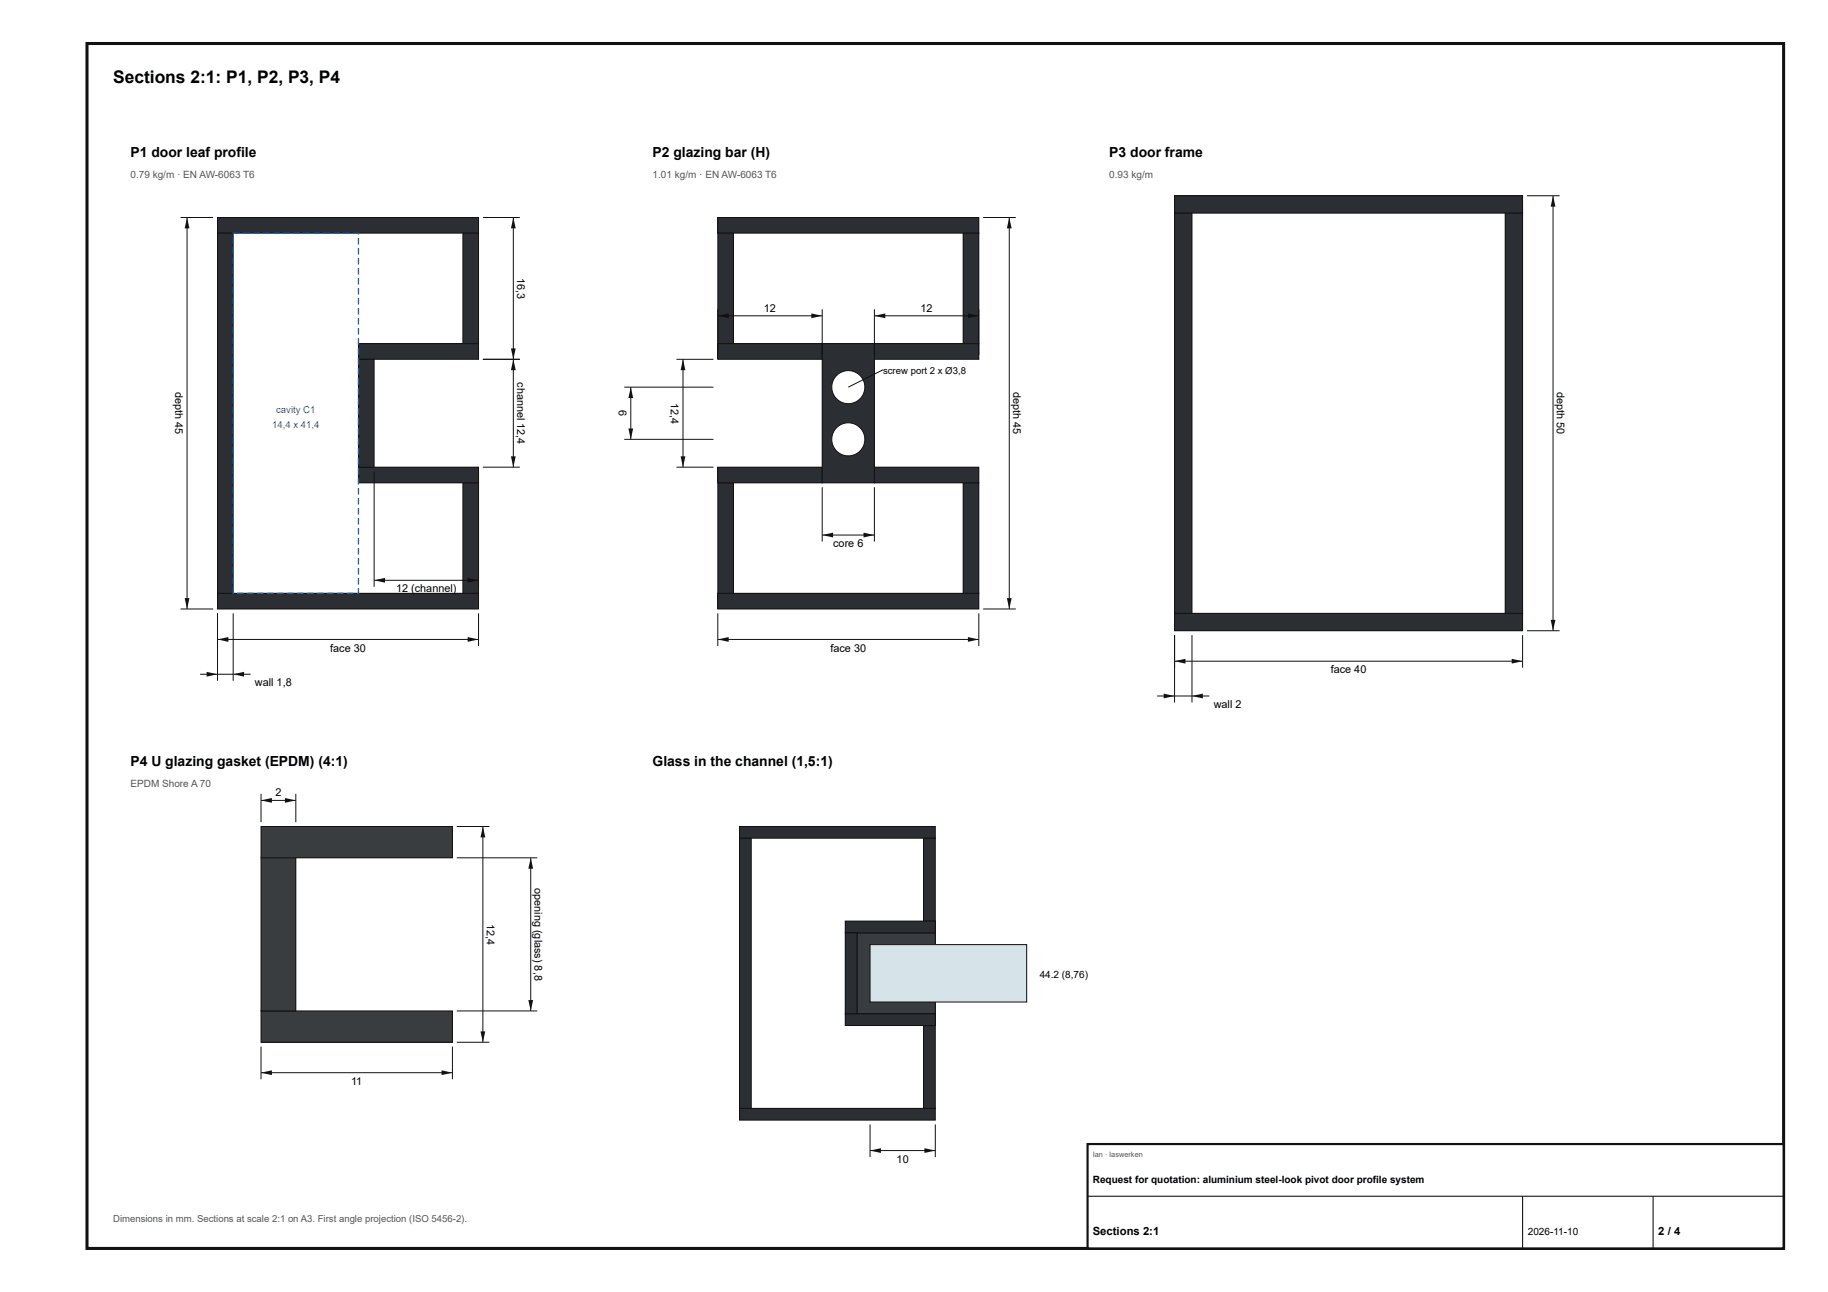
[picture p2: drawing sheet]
<svg xmlns="http://www.w3.org/2000/svg" width="420mm" height="297mm" viewBox="0 0 420 297" stroke-linecap="round" stroke-linejoin="round" font-family="sans-serif">
<path d="M20 10h390v277h-390z" fill="none" stroke="#111" stroke-width=".7" stroke-linecap="butt"/>
<path d="M50 50h60v3.6h-60z" fill="#2b2f33"/>
<path d="M50 50h60v3.6h-60z" fill="none" stroke="#111" stroke-width=".23"/>
<path d="M50 136.4h60v3.6h-60z" fill="#2b2f33"/>
<path d="M50 136.4h60v3.6h-60z" fill="none" stroke="#111" stroke-width=".23"/>
<path d="M50 53.6h3.6v82.8h-3.6z" fill="#2b2f33"/>
<path d="M50 53.6h3.6v82.8h-3.6z" fill="none" stroke="#111" stroke-width=".23"/>
<path d="M106.4 53.6h3.6v25.4h-3.6z" fill="#2b2f33"/>
<path d="M106.4 53.6h3.6v25.4h-3.6z" fill="none" stroke="#111" stroke-width=".23"/>
<path d="M106.4 111h3.6v25.4h-3.6z" fill="#2b2f33"/>
<path d="M106.4 111h3.6v25.4h-3.6z" fill="none" stroke="#111" stroke-width=".23"/>
<path d="M82.4 79h27.6v3.6h-27.6z" fill="#2b2f33"/>
<path d="M82.4 79h27.6v3.6h-27.6z" fill="none" stroke="#111" stroke-width=".23"/>
<path d="M82.4 107.4h27.6v3.6h-27.6z" fill="#2b2f33"/>
<path d="M82.4 107.4h27.6v3.6h-27.6z" fill="none" stroke="#111" stroke-width=".23"/>
<path d="M82.4 82.6h3.6v24.8h-3.6z" fill="#2b2f33"/>
<path d="M82.4 82.6h3.6v24.8h-3.6zM50 141v7.5M50 147h60M110 141v7.5" fill="none" stroke="#111" stroke-width=".23"/>
<g fill="#111">
<path d="M50 147l2.5-.6v1.1z"/>
<path d="M107.5 146.4l2.5 .6-2.5 .5z"/>
</g>
<path d="M41.5 50h7.5M43 50v90M41.5 140h7.5" fill="none" stroke="#111" stroke-width=".23"/>
<g fill="#111">
<path d="M43 50l.5 2.5h-1.1z"/>
<path d="M42.4 137.5h1.1l-.5 2.5z"/>
</g>
<path d="M111 82.6h8.5M118 82.6v24.8M111 107.4h8.5" fill="none" stroke="#111" stroke-width=".23"/>
<g fill="#111">
<path d="M118 82.6l.5 2.5h-1.1z"/>
<path d="M117.4 104.9h1.1l-.5 2.5z"/>
</g>
<path d="M86 108.4v26.5M110 108.4v26.5M86 133.4h24" fill="none" stroke="#111" stroke-width=".23"/>
<g fill="#111">
<path d="M86 133.4l2.5-.6v1.1z"/>
<path d="M107.5 132.8l2.5 .6-2.5 .5z"/>
</g>
<path d="M111 50h8.5M118 50v32.6M111 82.6h8.5" fill="none" stroke="#111" stroke-width=".23"/>
<g fill="#111">
<path d="M118 50l.5 2.5h-1.1z"/>
<path d="M117.4 80.1h1.1l-.5 2.5z"/>
</g>
<path d="M50 141v15.5M50 155h3.6M53.6 141v15.5" fill="none" stroke="#111" stroke-width=".23"/>
<g fill="#111">
<path d="M47.5 154.4l2.5 .6-2.5 .5z"/>
<path d="M53.6 155l2.5-.6v1.1z"/>
</g>
<path d="M46 155h4M53.6 155h4" fill="none" stroke="#111" stroke-width=".23"/>
<path d="M55.9 53.5h1.5v.3h-1.5zM58.2 53.5h1.5v.3h-1.5zM60.5 53.5h1.5v.3h-1.5zM62.8 53.5h1.5v.3h-1.5zM65.1 53.5h1.5v.3h-1.5zM67.4 53.5h1.5v.3h-1.5zM69.7 53.5h1.5v.3h-1.5zM72 53.5h1.5v.3h-1.5zM74.3 53.5h1.5v.3h-1.5zM76.6 53.5h1.5v.3h-1.5zM78.9 53.5h1.5v.3h-1.5zM81.2 53.5h1.3v.4h-.3v-.3h.2v.2h-1.2zM82.2 54.7h.3v1.5h-.3zM82.2 57h.3v1.5h-.3zM82.2 59.3h.3v1.5h-.3zM82.2 61.6h.3v1.5h-.3zM82.2 63.9h.3v1.5h-.3zM82.2 66.2h.3v1.5h-.3zM82.2 68.5h.3v1.5h-.3zM82.2 70.8h.3v1.5h-.3zM82.2 73.1h.3v1.5h-.3zM82.2 75.4h.3v1.5h-.3zM82.2 77.7h.3v1.5h-.3zM82.2 80h.3v1.5h-.3zM82.2 82.3h.3v1.5h-.3zM82.2 84.6h.3v1.5h-.3zM82.2 86.9h.3v1.5h-.3zM82.2 89.2h.3v1.5h-.3zM82.2 91.5h.3v1.5h-.3zM82.2 93.8h.3v1.5h-.3zM82.2 96.1h.3v1.5h-.3zM82.2 98.4h.3v1.5h-.3zM82.2 100.7h.3v1.5h-.3zM82.2 103h.3v1.5h-.3zM82.2 105.3h.3v1.5h-.3zM82.2 107.6h.3v1.5h-.3zM82.2 109.9h.3v1.5h-.3zM82.2 112.2h.3v1.5h-.3zM82.2 114.5h.3v1.5h-.3zM82.2 116.8h.3v1.5h-.3zM82.2 119.1h.3v1.5h-.3zM82.2 121.4h.3v1.5h-.3zM82.2 123.7h.3v1.5h-.3zM82.2 126h.3v1.5h-.3zM82.2 128.3h.3v1.5h-.3zM82.2 130.6h.3v1.5h-.3zM82.2 132.9h.3v1.5h-.3zM82.2 135.2h.3v1.3h-.4v-.3h.3v.2h-.2zM79.8 136.2h1.5v.3h-1.5zM77.5 136.2h1.5v.3h-1.5zM75.2 136.2h1.5v.3h-1.5zM72.9 136.2h1.5v.3h-1.5zM70.6 136.2h1.5v.3h-1.5zM68.3 136.2h1.5v.3h-1.5zM66 136.2h1.5v.3h-1.5zM63.7 136.2h1.5v.3h-1.5zM61.4 136.2h1.5v.3h-1.5zM59.1 136.2h1.5v.3h-1.5zM56.8 136.2h1.5v.3h-1.5zM54.5 136.2h1.5v.3h-1.5zM53.4 135h.3v1.5h-.3zM53.4 132.7h.3v1.5h-.3zM53.4 130.4h.3v1.5h-.3zM53.4 128.1h.3v1.5h-.3zM53.4 125.8h.3v1.5h-.3zM53.4 123.5h.3v1.5h-.3zM53.4 121.2h.3v1.5h-.3zM53.4 118.9h.3v1.5h-.3zM53.4 116.6h.3v1.5h-.3zM53.4 114.3h.3v1.5h-.3zM53.4 112h.3v1.5h-.3zM53.4 109.7h.3v1.5h-.3zM53.4 107.4h.3v1.5h-.3zM53.4 105.1h.3v1.5h-.3zM53.4 102.8h.3v1.5h-.3zM53.4 100.5h.3v1.5h-.3zM53.4 98.2h.3v1.5h-.3zM53.4 95.9h.3v1.5h-.3zM53.4 93.6h.3v1.5h-.3zM53.4 91.3h.3v1.5h-.3zM53.4 89h.3v1.5h-.3zM53.4 86.7h.3v1.5h-.3zM53.4 84.4h.3v1.5h-.3zM53.4 82.1h.3v1.5h-.3zM53.4 79.8h.3v1.5h-.3zM53.4 77.5h.3v1.5h-.3zM53.4 75.2h.3v1.5h-.3zM53.4 72.9h.3v1.5h-.3zM53.4 70.6h.3v1.5h-.3zM53.4 68.3h.3v1.5h-.3zM53.4 66h.3v1.5h-.3zM53.4 63.7h.3v1.5h-.3zM53.4 61.4h.3v1.5h-.3zM53.4 59.1h.3v1.5h-.3zM53.4 56.8h.3v1.5h-.3zM53.4 54.5h.3v1.5h-.3zM53.4 53.5h1.7v.3h-1.5l.1-.2-.3 .1z" fill="#1f5fa8"/>
<path d="M165 50h60v3.6h-60z" fill="#2b2f33"/>
<path d="M165 50h60v3.6h-60z" fill="none" stroke="#111" stroke-width=".23"/>
<path d="M165 136.4h60v3.6h-60z" fill="#2b2f33"/>
<path d="M165 136.4h60v3.6h-60z" fill="none" stroke="#111" stroke-width=".23"/>
<path d="M165 53.6h3.6v25.4h-3.6z" fill="#2b2f33"/>
<path d="M165 53.6h3.6v25.4h-3.6z" fill="none" stroke="#111" stroke-width=".23"/>
<path d="M165 111h3.6v25.4h-3.6z" fill="#2b2f33"/>
<path d="M165 111h3.6v25.4h-3.6z" fill="none" stroke="#111" stroke-width=".23"/>
<path d="M221.4 53.6h3.6v25.4h-3.6z" fill="#2b2f33"/>
<path d="M221.4 53.6h3.6v25.4h-3.6z" fill="none" stroke="#111" stroke-width=".23"/>
<path d="M221.4 111h3.6v25.4h-3.6z" fill="#2b2f33"/>
<path d="M221.4 111h3.6v25.4h-3.6z" fill="none" stroke="#111" stroke-width=".23"/>
<path d="M165 79h24v3.6h-24z" fill="#2b2f33"/>
<path d="M165 79h24v3.6h-24z" fill="none" stroke="#111" stroke-width=".23"/>
<path d="M165 107.4h24v3.6h-24z" fill="#2b2f33"/>
<path d="M165 107.4h24v3.6h-24z" fill="none" stroke="#111" stroke-width=".23"/>
<path d="M201 79h24v3.6h-24z" fill="#2b2f33"/>
<path d="M201 79h24v3.6h-24z" fill="none" stroke="#111" stroke-width=".23"/>
<path d="M201 107.4h24v3.6h-24z" fill="#2b2f33"/>
<path d="M201 107.4h24v3.6h-24z" fill="none" stroke="#111" stroke-width=".23"/>
<path d="M189 79h12v32h-12z" fill="#2b2f33"/>
<path d="M189 79h12v32h-12z" fill="none" stroke="#111" stroke-width=".23"/>
<circle cx="195" cy="89" r="3.8" fill="#fff"/>
<circle cx="195" cy="89" r="3.8" fill="none" stroke="#111" stroke-width=".23"/>
<circle cx="195" cy="101" r="3.8" fill="#fff"/>
<g fill="none" stroke="#111" stroke-width=".23">
<path d="M165 141v7.5M165 147h60M225 141v7.5"/>
<circle cx="195" cy="101" r="3.8"/>
</g>
<g fill="#111">
<path d="M165 147l2.5-.6v1.1z"/>
<path d="M222.5 146.4l2.5 .6-2.5 .5z"/>
</g>
<path d="M226 50h7.5M232 50v90M226 140h7.5" fill="none" stroke="#111" stroke-width=".23"/>
<g fill="#111">
<path d="M232 50l.5 2.5h-1.1z"/>
<path d="M231.4 137.5h1.1l-.5 2.5z"/>
</g>
<path d="M165 71.1v10.5M165 72.6h24M189 71.1v10.5" fill="none" stroke="#111" stroke-width=".23"/>
<g fill="#111">
<path d="M165 72.6l2.5-.6v1.1z"/>
<path d="M186.5 72l2.5 .6-2.5 .5z"/>
</g>
<path d="M201 71.1v10.5M201 72.6h24M225 71.1v10.5" fill="none" stroke="#111" stroke-width=".23"/>
<g fill="#111">
<path d="M201 72.6l2.5-.6v1.1z"/>
<path d="M222.5 72l2.5 .6-2.5 .5z"/>
</g>
<path d="M189 112v12.5M201 112v12.5M189 123h12" fill="none" stroke="#111" stroke-width=".23"/>
<g fill="#111">
<path d="M189 123l2.5-.6v1.1z"/>
<path d="M198.5 122.4l2.5 .6-2.5 .5z"/>
</g>
<path d="M155.5 82.6h8.5M157 82.6v24.8M155.5 107.4h8.5" fill="none" stroke="#111" stroke-width=".23"/>
<g fill="#111">
<path d="M157 82.6l.5 2.5h-1.1z"/>
<path d="M156.4 104.9h1.1l-.5 2.5z"/>
</g>
<path d="M143.5 89h20.5M145 89v12M203 85l-8 4M143.5 101h20.5" fill="none" stroke="#111" stroke-width=".23"/>
<g fill="#111">
<path d="M145 89l.5 2.5h-1.1z"/>
<path d="M144.4 98.5h1.1l-.5 2.5z"/>
</g>
<path d="M270 45h80v4h-80z" fill="#2b2f33"/>
<path d="M270 45h80v4h-80z" fill="none" stroke="#111" stroke-width=".23"/>
<path d="M270 141h80v4h-80z" fill="#2b2f33"/>
<path d="M270 141h80v4h-80z" fill="none" stroke="#111" stroke-width=".23"/>
<path d="M270 49h4v92h-4z" fill="#2b2f33"/>
<path d="M270 49h4v92h-4z" fill="none" stroke="#111" stroke-width=".23"/>
<path d="M346 49h4v92h-4z" fill="#2b2f33"/>
<path d="M346 49h4v92h-4zM270 146v7.5M270 152h80M350 146v7.5" fill="none" stroke="#111" stroke-width=".23"/>
<g fill="#111">
<path d="M270 152l2.5-.6v1.1z"/>
<path d="M347.5 151.4l2.5 .6-2.5 .5z"/>
</g>
<path d="M351 45h7.5M357 45v100M351 145h7.5" fill="none" stroke="#111" stroke-width=".23"/>
<g fill="#111">
<path d="M357 45l.5 2.5h-1.1z"/>
<path d="M356.4 142.5h1.1l-.5 2.5z"/>
</g>
<path d="M270 146v15.5M270 160h4M274 146v15.5" fill="none" stroke="#111" stroke-width=".23"/>
<g fill="#111">
<path d="M267.5 159.4l2.5 .6-2.5 .5z"/>
<path d="M274 160l2.5-.6v1.1z"/>
</g>
<path d="M266 160h4M274 160h4" fill="none" stroke="#111" stroke-width=".23"/>
<path d="M60 190h44v7.2h-44z" fill="#3a3d40"/>
<path d="M60 190h44v7.2h-44z" fill="none" stroke="#111" stroke-width=".23"/>
<path d="M60 232.4h44v7.2h-44z" fill="#3a3d40"/>
<path d="M60 232.4h44v7.2h-44z" fill="none" stroke="#111" stroke-width=".23"/>
<path d="M60 197.2h8v35.2h-8z" fill="#3a3d40"/>
<path d="M60 197.2h8v35.2h-8zM60 240.6v7.5M60 246.6h44M104 240.6v7.5" fill="none" stroke="#111" stroke-width=".23"/>
<g fill="#111">
<path d="M60 246.6l2.5-.6v1.1z"/>
<path d="M101.5 246l2.5 .6-2.5 .5z"/>
</g>
<path d="M105 190h7.5M111 190v49.6M105 239.6h7.5" fill="none" stroke="#111" stroke-width=".23"/>
<g fill="#111">
<path d="M111 190l.5 2.5h-1.1z"/>
<path d="M110.4 237.1h1.1l-.5 2.5z"/>
</g>
<path d="M105 197.2h18.5M122 197.2v35.2M105 232.4h18.5" fill="none" stroke="#111" stroke-width=".23"/>
<g fill="#111">
<path d="M122 197.2l.5 2.5h-1.1z"/>
<path d="M121.4 229.9h1.1l-.5 2.5z"/>
</g>
<path d="M60 182.5v6.5M60 184h8M68 182.5v6.5" fill="none" stroke="#111" stroke-width=".23"/>
<g fill="#111">
<path d="M60 184l2.5-.6v1.1z"/>
<path d="M65.5 183.4l2.5 .6-2.5 .5z"/>
</g>
<path d="M197 214.4h18v18.6h-18z" fill="#3a3d40"/>
<path d="M197 214.4h18v18.6h-18z" fill="none" stroke="#111" stroke-width=".23"/>
<path d="M200 217.1h36v13.2h-36z" fill="#d6e4e9"/>
<path d="M200 217.1h36v13.2h-36z" fill="none" stroke="#111" stroke-width=".23"/>
<path d="M170 190h45v2.7h-45z" fill="#2b2f33"/>
<path d="M170 190h45v2.7h-45z" fill="none" stroke="#111" stroke-width=".23"/>
<path d="M170 254.8h45v2.7h-45z" fill="#2b2f33"/>
<path d="M170 254.8h45v2.7h-45z" fill="none" stroke="#111" stroke-width=".23"/>
<path d="M170 192.7h2.7v62.1h-2.7z" fill="#2b2f33"/>
<path d="M170 192.7h2.7v62.1h-2.7z" fill="none" stroke="#111" stroke-width=".23"/>
<path d="M212.3 192.7h2.7v19h-2.7z" fill="#2b2f33"/>
<path d="M212.3 192.7h2.7v19h-2.7z" fill="none" stroke="#111" stroke-width=".23"/>
<path d="M212.3 235.7h2.7v19.1h-2.7z" fill="#2b2f33"/>
<path d="M212.3 235.7h2.7v19.1h-2.7z" fill="none" stroke="#111" stroke-width=".23"/>
<path d="M194.3 211.7h20.7v2.7h-20.7z" fill="#2b2f33"/>
<path d="M194.3 211.7h20.7v2.7h-20.7z" fill="none" stroke="#111" stroke-width=".23"/>
<path d="M194.3 233h20.7v2.7h-20.7z" fill="#2b2f33"/>
<path d="M194.3 233h20.7v2.7h-20.7z" fill="none" stroke="#111" stroke-width=".23"/>
<path d="M194.3 214.4h2.7v18.6h-2.7z" fill="#2b2f33"/>
<path d="M194.3 214.4h2.7v18.6h-2.7zM200 258.5v7.5M215 258.5v7.5M200 264.5h15" fill="none" stroke="#111" stroke-width=".23"/>
<g fill="#111">
<path d="M200 264.5l2.5-.6v1.1z"/>
<path d="M212.5 263.9l2.5 .6-2.5 .5z"/>
</g>
<path d="M250 263h160v24h-160z" fill="#fff"/>
<path d="M250 263h160v24h-160z" fill="none" stroke="#111" stroke-width=".5"/>
<path d="M250 275h160M350 275v12M380 275v12" fill="none" stroke="#111" stroke-width=".25"/>
<text font-size="4" x="26" y="19">Sections 2:1: P1, P2, P3, P4</text>
<g font-size="3.2">
<text x="30" y="36">P1 door leaf profile</text>
<text x="150" y="36">P2 glazing bar (H)</text>
<text x="255" y="36">P3 door frame</text>
<text x="30" y="176">P4 U glazing gasket (EPDM) (4:1)</text>
<text x="150" y="176">Glass in the channel (1,5:1)</text>
</g>
<g font-size="2.6">
<text x="251.2" y="284">Sections 2:1</text>
<text x="381.2" y="284">2 / 4</text>
</g>
<g font-size="2.5">
<text x="118.9" y="63.9" transform="rotate(90 118.9 63.9)">16,3</text>
<text x="175.6" y="71.7">12</text>
<text x="211.6" y="71.7">12</text>
<text x="118.9" y="87.8" transform="rotate(90 118.9 87.8)">channel 12,4</text>
<text x="40.2" y="90.1" transform="rotate(90 40.2 90.1)">depth 45</text>
<text x="142.2" y="94.3" transform="rotate(90 142.2 94.3)">6</text>
<text x="154.2" y="92.6" transform="rotate(90 154.2 92.6)">12,4</text>
<text x="232.9" y="90.1" transform="rotate(90 232.9 90.1)">depth 45</text>
<text x="357.9" y="90.1" transform="rotate(90 357.9 90.1)">depth 50</text>
<text x="191.5" y="125.8">core 6</text>
<text x="91.1" y="136.2">12 (channel)</text>
<text x="75.9" y="149.8">face 30</text>
<text x="190.9" y="149.8">face 30</text>
<text x="305.9" y="154.8">face 40</text>
<text x="58.6" y="157.8">wall 1,8</text>
<text x="279" y="162.8">wall 2</text>
<text x="63.3" y="183.1">2</text>
<text x="122.9" y="204.2" transform="rotate(90 122.9 204.2)">opening (glass) 8,8</text>
<text x="111.9" y="212.4" transform="rotate(90 111.9 212.4)">12,4</text>
<text x="80.7" y="249.4">11</text>
<text x="206.1" y="267.3">10</text>
</g>
<g font-size="2.3" fill="#555">
<text x="30" y="41">0.79 kg/m · EN AW-6063 T6</text>
<text x="150" y="41">1.01 kg/m · EN AW-6063 T6</text>
<text x="255" y="41">0.93 kg/m</text>
<text x="30" y="181">EPDM Shore A 70</text>
</g>
<g font-size="2.3">
<text x="239" y="224.7">44.2 (8,76)</text>
<text x="251.2" y="272">Request for quotation: aluminium steel-look pivot door profile system</text>
<text x="351.2" y="284">2026-11-10</text>
</g>
<text font-size="2.2" x="203" y="86">screw port 2 x Ø3,8</text>
<g font-size="2.2" fill="#1f5fa8">
<text x="63.5" y="95">cavity C1</text>
<text x="62.6" y="98.5">14,4 x 41,4</text>
</g>
<text font-size="2.2" fill="#555" x="26" y="281">Dimensions in mm. Sections at scale 2:1 on A3. First angle projection (ISO 5456-2).</text>
<text font-size="1.7" fill="#555" x="251.2" y="266">Ian · laswerken</text>
</svg>
